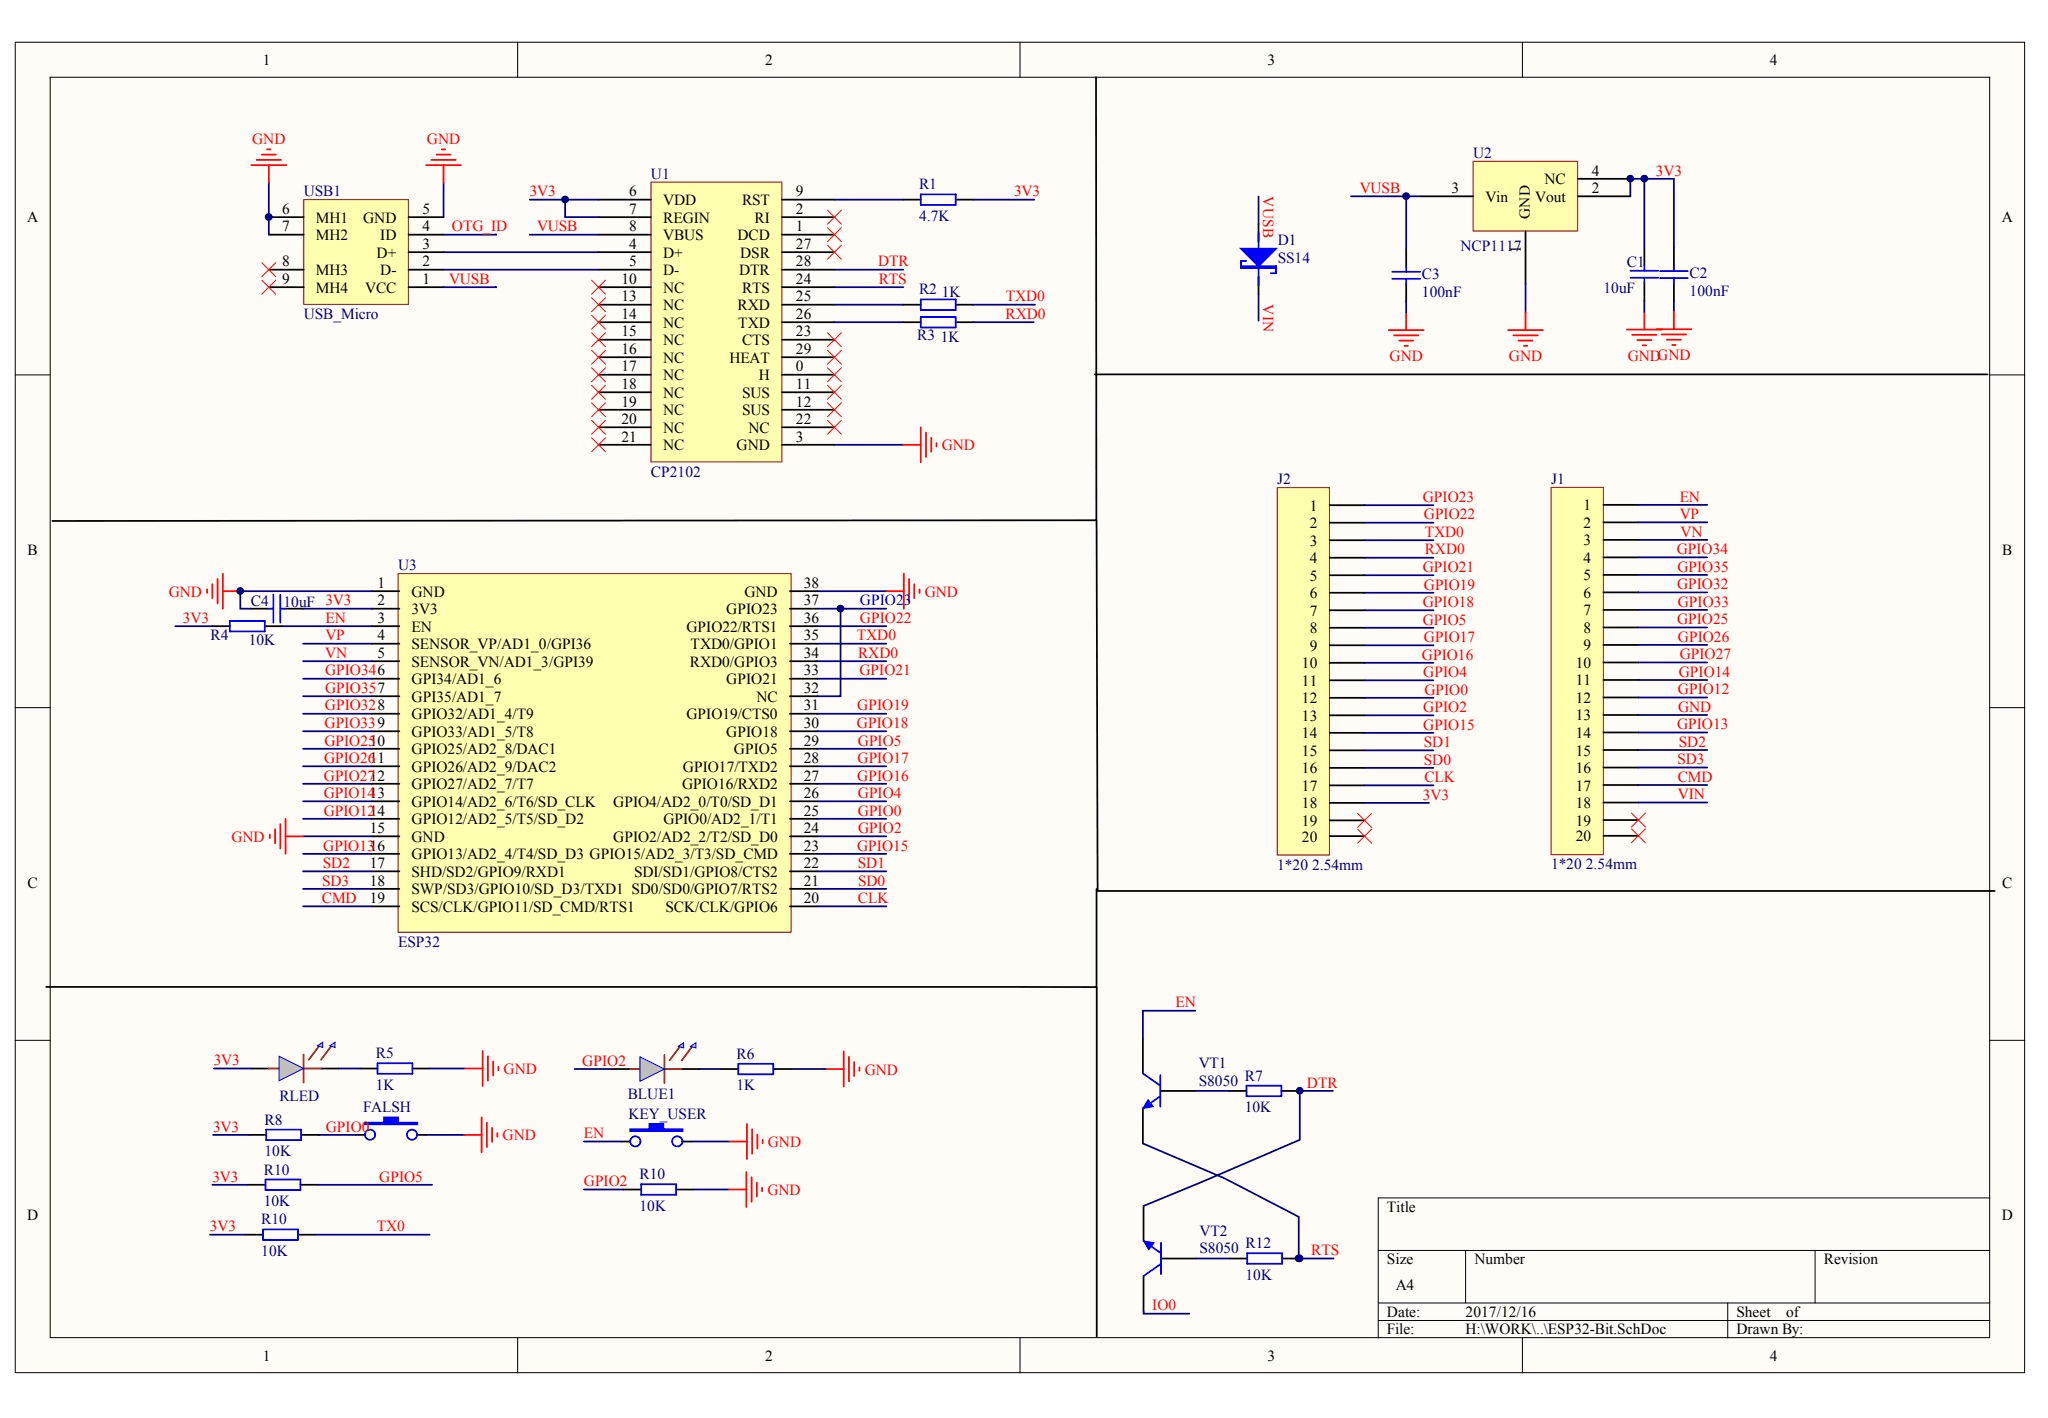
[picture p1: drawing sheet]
<svg xmlns="http://www.w3.org/2000/svg" width="289mm" height="200mm" viewBox="0 0 289 200" stroke-linecap="round" stroke-linejoin="round" font-family="sans-serif">
<g fill="#fffcf8" stroke="#000" stroke-width=".14">
<path d="M2.2 6h283.4v187.6h-283.4z"/>
<path d="M7.1 10.9h273.6v177.8h-273.6z"/>
</g>
<g fill="none" stroke="#000" stroke-width=".14">
<path d="M73 6v4.9M143.9 6v4.9M214.8 6v4.9M2.2 52.9h4.9M280.7 52.9h5M2.2 99.8h4.9M280.7 99.8h5M2.2 146.7h4.9M280.7 146.7h5M194.4 176.4h86.3M206.8 176.4v7.4M256.1 176.4v7.4"/>
<path d="M280.7 169h-86.3v19.7M73 188.7v5M143.9 188.7v5M194.4 183.8h86.3M194.4 186.3h86.3M214.8 188.7v5M243.7 183.8v4.9"/>
</g>
<path d="M42.9 28.2h14.7v14.7h-14.7z" fill="#ffffb0" stroke="#800000" stroke-width=".14"/>
<path d="M37.9 38h5M37.9 33.1h5M37.9 30.6h5M57.6 38h5M57.6 35.6h5M57.6 33.1h5M57.6 30.6h5M37.9 40.5h5M57.6 40.5h5" fill="none" stroke="#000" stroke-width=".25"/>
<path d="M91.8 25.7h18.5v39.5h-18.5z" fill="#ffffb0" stroke="#800000" stroke-width=".14"/>
<g fill="none" stroke="#000" stroke-width=".25">
<path d="M84.4 28.2h7.4M84.4 30.6h7.4M84.4 33.1h7.4M84.4 35.6h7.4M84.4 38h7.4M110.3 28.2h7.4M110.3 30.6h7.4M110.3 33.1h7.4M110.3 35.6h7.4M110.3 38h7.4M232 35v2.4M232 39.9v2.5"/>
<path d="M236.1 35v2.5M236.1 40v2.4M84.4 40.5h7.4M84.4 55.3h7.4M84.4 57.8h7.4M84.4 43h7.4M84.4 45.5h7.4M84.4 47.9h7.4M84.4 50.4h7.4M84.4 52.9h7.4M110.3 40.5h7.4M110.3 55.3h7.4"/>
<path d="M110.3 57.8h7.4M110.3 43h7.4M110.3 45.5h7.4M110.3 47.9h7.4M110.3 50.4h7.4M110.3 52.9h7.4M84.4 62.7h7.4M84.4 60.3h7.4M110.3 62.7h7.4M110.3 60.3h7.4"/>
</g>
<path d="M37.9 25.8v7.3M62.6 25.8v4.8" fill="none" stroke="#000080" stroke-width=".25"/>
<path d="M35.5 23.3h4.9M36.2 22.6h3.4M36.9 21.8h2M37.7 21.1h.5M37.9 23.3v2.5M60.1 23.3h4.9M60.8 22.6h3.5M61.6 21.8h2M62.3 21.1h.5M62.6 23.3v2.5" fill="none" stroke="#f00" stroke-width=".25"/>
<path d="M36.9 37.1l2 1.9M36.9 39.5l2 2M38.9 37.1l-2 1.9M38.9 39.5l-2 2" fill="none" stroke="#f00" stroke-width=".14"/>
<path d="M230 38.2h4M230 39.2h4M232 37.4v.8M232 39.2v.7M234.2 38.2h3.9M234.2 39.2h3.9M236.1 37.5v.7M236.1 39.2v.8" fill="none" stroke="#00f" stroke-width=".25"/>
<path d="M56.2 80.9h55.4v50.6h-55.4z" fill="#ffffb0" stroke="#800000" stroke-width=".14"/>
<g fill="none" stroke="#000" stroke-width=".25">
<path d="M52.5 83.4h3.8M52.5 85.9h3.8M52.5 88.3h3.8M52.5 90.8h3.8M52.5 93.3h3.8M52.5 95.7h3.8M52.5 98.2h3.8M111.4 83.4h3.9M111.4 85.9h3.9M111.4 88.3h3.9M111.4 90.8h3.9M111.4 93.3h3.9"/>
<path d="M111.4 95.7h3.9M111.4 98.2h3.9M52.5 100.7h3.8M52.5 103.2h3.8M52.5 105.6h3.8M52.5 108.1h3.8M52.5 110.6h3.8M52.5 113h3.8M52.5 115.5h3.8M52.5 118h3.8M111.4 100.7h3.9M111.4 103.2h3.9"/>
<path d="M111.4 105.6h3.9M111.4 108.1h3.9M111.4 110.6h3.9M111.4 113h3.9M111.4 115.5h3.9M111.4 118h3.9M52.5 120.4h3.8M52.5 122.9h3.8M52.5 125.4h3.8M52.5 127.9h3.8M111.4 120.4h3.9M111.4 122.9h3.9"/>
<path d="M111.4 125.4h3.9M111.4 127.9h3.9M35.4 150.7h2.5M45.3 150.7h2.5M50.8 150.7h2.5M58.2 150.7h2.5"/>
</g>
<path d="M53.3 150h4.9v1.5h-4.9z" fill="none" stroke="#00f" stroke-width=".25"/>
<path d="M37.9 150.7h1.5M42.8 148.8v3.9M42.8 150.7h2.5M45 147.5l-1.4 2M46.8 147.5l-1.5 2" fill="none" stroke="#800000" stroke-width=".25"/>
<g fill="#c0c0c0" stroke="#00f" stroke-width=".14">
<path d="M44.8 147.5l.7-.5v.8z"/>
<path d="M46.5 147.5l.8-.5v.8z"/>
<path d="M39.4 149l3.4 1.7-3.4 1.8z"/>
</g>
<path d="M30.2 150.7h5.2M47.8 150.7h3M60.7 150.7h4.9M97.5 161h5.4" fill="none" stroke="#000080" stroke-width=".25"/>
<path d="M86.3 150.8h2.5M96.2 150.8h2.5M101.7 150.8h2.5M109.1 150.8h2.5M87.7 161h1.2M96.3 161h1.2" fill="none" stroke="#000" stroke-width=".25"/>
<path d="M88.9 159.3h2.7v-.7h2v.7h2.7v.2h-7.4z" fill-rule="evenodd" fill="#00f" stroke="#00f" stroke-width=".25"/>
<g fill="none" stroke="#00f" stroke-width=".25">
<path d="M104.2 150.1h4.9v1.4h-4.9z"/>
<circle cx="89.6" cy="161" r=".72"/>
<circle cx="95.6" cy="161" r=".72"/>
</g>
<path d="M88.8 150.8h1.5M93.7 148.8v4M93.7 150.8h2.5M96 147.6l-1.5 2M97.7 147.6l-1.5 2" fill="none" stroke="#800000" stroke-width=".25"/>
<g fill="#c0c0c0" stroke="#00f" stroke-width=".14">
<path d="M95.7 147.6l.7-.5v.7z"/>
<path d="M97.4 147.6l.8-.5v.7z"/>
<path d="M90.3 149.1l3.4 1.7-3.4 1.7z"/>
</g>
<g fill="none" stroke="#000080" stroke-width=".25">
<path d="M62.6 38h21.8M62.6 35.6h21.8M70 33.1h-7.4M74.7 28.2h9.7M74.7 33.1h9.7M79.7 28.2v2.4h4.7M117.7 28.2h9.7M117.7 38h9.7M137.3 28.2h8.6M70 40.5h-7.4M117.7 40.5h9.7M117.7 43h9.7"/>
<path d="M117.7 45.5h9.7M137.3 43h8.7M137.3 45.5h8.5M236.1 42.4v1.6M117.7 62.7h9.7M24.7 88.3h5.3M39.8 88.3h12.7M42.8 85.9h9.7M42.8 90.8h9.7M42.8 93.3h9.7M42.8 95.7h9.7M42.8 98.2h9.7"/>
<path d="M52.5 83.4h-18.6v2.5h1.5M115.3 90.8h9.7M115.3 93.3h9.7M115.3 95.7h9.7M115.3 83.4h9.7M115.3 88.3h9.7M42.8 100.7h9.7M42.8 103.2h9.7M42.8 105.6h9.7M42.8 108.1h9.7M42.8 110.6h9.7M42.8 113h9.7"/>
<path d="M42.8 115.5h9.7M42.8 118h9.7M115.3 100.7h9.7M115.3 103.2h9.7M115.3 105.6h9.7M115.3 108.1h9.7M115.3 110.6h9.7M115.3 113h9.7M115.3 115.5h9.7M115.3 118h9.7M42.8 120.4h9.7M42.8 122.9h9.7"/>
<path d="M42.8 125.4h9.7M42.8 127.9h9.7M115.3 120.4h9.7M81.1 150.8h5.2M98.7 150.8h3M111.6 150.8h5M168.6 142.6h-7.4v3.9M168.6 153.9h4.8M183.2 153.9h4.9M183.4 153.9v6.9l-13.9 5.9-8.2 3.4M30.1 160.1h5M44.9 160.1h5.3"/>
<path d="M60.1 160.1h5.4M82.4 161h5.3M82.4 167.8h5.6M97.9 167.8h4.9M161.2 161.3l11.5 4.9 10.5 5.4v5.9M168.7 177.5h4.8M183.2 177.5h5M161.3 184.9v.4h6.5"/>
</g>
<g fill="none" stroke="#000" stroke-width=".25">
<path d="M127.4 28.2h2.5M134.8 28.2h2.5M127.4 43h2.5M127.4 45.5h2.5M134.8 43h2.5M134.8 45.5h2.5M30 88.3h2.4M35.4 85.9h2.4M37.4 88.3h2.4M40.3 85.9h2.5M161.2 146.5v4.9M161.2 156.4v4.9"/>
<path d="M163.7 153.9h4.9M173.4 153.9h2.5M180.8 153.9h2.4M35.1 160.1h2.5M42.5 160.1h2.4M50.2 160.1h1.3M58.9 160.1h1.2M88 167.8h2.5M95.4 167.8h2.5M161.3 170.1v5M161.3 180v4.9M163.8 177.5h4.9"/>
<path d="M173.5 177.5h2.4M180.9 177.5h2.4"/>
</g>
<path d="M51.5 158.4h2.7v-.8h2v.8h2.7v.2h-7.4z" fill-rule="evenodd" fill="#00f" stroke="#00f" stroke-width=".25"/>
<g fill="none" stroke="#00f" stroke-width=".25">
<path d="M129.9 27.4h4.9v1.5h-4.9zM129.9 42.2h4.9v1.5h-4.9zM129.9 44.7h4.9v1.5h-4.9zM32.4 87.6h5v1.5h-5zM37.8 85.9h.8M38.6 83.9v3.9M39.5 83.9v3.9M39.5 85.9h.8M37.6 159.3h4.9v1.5h-4.9zM161.2 151.4l2.5 1.7M163.7 154.6l-2.5 1.8M163.7 151.7v4.4"/>
<path d="M175.9 153.1h4.9v1.5h-4.9zM90.5 167.1h4.9v1.4h-4.9zM161.3 175.1l2.5 1.7M163.8 178.3l-2.5 1.7M163.8 175.3v4.4M175.9 176.8h5v1.5h-5z"/>
<circle cx="52.2" cy="160.1" r=".72"/>
<circle cx="58.1" cy="160.1" r=".72"/>
</g>
<g fill="#00f" stroke="#00f" stroke-width=".14">
<path d="M161.3 175.1l1.5 .2-.7 1z"/>
<path d="M162 155.1l.7 1-1.5 .3z"/>
</g>
<g fill="none" stroke="#f00" stroke-width=".14">
<path d="M83.5 39.5l1.9 2M85.4 39.5l-1.9 2M116.7 29.6l2 2M116.7 32.1l2 2M116.7 34.6l2 2M118.7 29.6l-2 2M118.7 32.1l-2 2M118.7 34.6l-2 2M83.5 42l1.9 2M83.5 44.5l1.9 1.9M83.5 46.9l1.9 2M83.5 49.4l1.9 2"/>
<path d="M83.5 51.9l1.9 2M83.5 54.3l1.9 2M83.5 56.8l1.9 2M83.5 59.3l1.9 2M85.4 42l-1.9 2M85.4 44.5l-1.9 1.9M85.4 46.9l-1.9 2M85.4 49.4l-1.9 2M85.4 51.9l-1.9 2M85.4 54.3l-1.9 2M85.4 56.8l-1.9 2M85.4 59.3l-1.9 2"/>
<path d="M116.7 46.9l2 2M116.7 49.4l2 2M116.7 51.9l2 2M116.7 54.3l2 2M116.7 56.8l2 2M116.7 59.3l2 2M118.7 46.9l-2 2M118.7 49.4l-2 2M118.7 51.9l-2 2M118.7 54.3l-2 2M118.7 56.8l-2 2M118.7 59.3l-2 2"/>
<path d="M83.5 61.8l1.9 1.9M85.4 61.8l-1.9 1.9"/>
</g>
<g fill="none" stroke="#f00" stroke-width=".25">
<path d="M127.4 62.7h2.5M129.9 60.3v4.9M130.6 61v3.5M131.4 61.8v1.9M132.1 62.5v.5M29.2 83.1v.5M30 82.4v2M30.7 81.7v3.4M31.4 80.9v5M31.4 83.4h2.5M125 83.4h2.5M127.5 80.9v5"/>
<path d="M128.2 81.7v3.4M129 82.4v2M129.7 83.1v.5"/>
</g>
<path d="M180.2 68.8h7.4v51.8h-7.4z" fill="#ffffb0" stroke="#800000" stroke-width=".14"/>
<g fill="none" stroke="#000" stroke-width=".25">
<path d="M187.6 71.3h4.9M187.6 73.7h4.9M187.6 76.2h4.9M187.6 78.7h4.9M187.6 81.1h4.9M187.6 83.6h4.9M187.6 86.1h4.9M187.6 88.6h4.9M187.6 91h4.9M187.6 93.5h4.9M187.6 96h4.9M187.6 98.4h4.9"/>
<path d="M187.6 100.9h4.9M187.6 103.4h4.9M187.6 105.8h4.9M187.6 108.3h4.9M187.6 110.8h4.9M187.6 113.3h4.9M187.6 115.7h4.9M187.6 117.9h4.9"/>
</g>
<g fill="none" stroke="#000080" stroke-width=".25">
<path d="M192.5 71.3h9.7M192.5 73.7h9.7M192.5 76.2h9.7M192.5 78.7h9.7M192.5 81.1h9.7M192.5 83.6h9.7M192.5 86.1h9.7M192.5 88.6h9.7M192.5 91h9.7M192.5 93.5h9.7M192.5 96h9.7M192.5 98.4h9.7"/>
<path d="M192.5 100.9h9.7M192.5 103.4h9.7M192.5 105.8h9.7M192.5 108.3h9.7M192.5 110.8h9.7"/>
</g>
<path d="M218.8 68.7h7.4v51.9h-7.4z" fill="#ffffb0" stroke="#800000" stroke-width=".14"/>
<g fill="none" stroke="#000" stroke-width=".25">
<path d="M226.2 71.2h4.9M226.2 73.7h4.9M226.2 76.2h4.9M226.2 78.6h4.9M226.2 81.1h4.9M226.2 83.6h4.9M226.2 86h4.9M226.2 88.5h4.9M226.2 91h4.9M226.2 93.4h4.9M226.2 95.9h4.9M226.2 98.4h4.9"/>
<path d="M226.2 100.9h4.9M226.2 103.3h4.9M226.2 105.8h4.9M226.2 108.3h4.9M226.2 110.7h4.9M226.2 113.2h4.9M226.2 115.7h4.9M226.2 117.9h4.9"/>
</g>
<g fill="none" stroke="#000080" stroke-width=".25">
<path d="M232 42.4v1.6M231.1 71.2h9.8M231.1 73.7h9.8M231.1 76.2h9.8M231.1 78.6h9.8M119.4 85.9h5.6M231.1 81.1h9.8M231.1 83.6h9.8M231.1 86h9.8M231.1 88.5h9.8M231.1 91h9.8M231.1 93.4h9.8"/>
<path d="M231.1 95.9h9.8M231.1 98.4h9.8M231.1 100.9h9.8M231.1 103.3h9.8M231.1 105.8h9.8M231.1 108.3h9.8M231.1 110.7h9.8M231.1 113.2h9.8M115.3 122.9h9.7M115.3 125.4h9.7M115.3 127.9h9.7"/>
</g>
<path d="M191.5 117l2 1.9M193.5 117l-2 1.9M230.2 116.9l1.9 2M232.1 116.9l-1.9 2" fill="none" stroke="#f00" stroke-width=".14"/>
<g fill="none" stroke="#f00" stroke-width=".25">
<path d="M195.9 46.6h4.9M196.7 47.3h3.4M197.4 48h2M198.1 48.8h.5M198.4 44.1v2.5M229.5 46.5h4.9M230.3 47.2h3.4M231 48h2M231.7 48.7h.5M232 44v2.5M233.7 46.4h4.9M234.4 47.2h3.5"/>
<path d="M235.2 47.9h1.9M235.9 48.7h.5M236.1 44v2.4M38.1 117.7v.5M38.8 117v2M39.5 116.2v3.5M40.3 115.5v4.9M40.3 118h2.5M65.6 150.7h2.5M67.9 157.6v5M68.1 148.3v4.9M68.7 158.4v3.4"/>
<path d="M68.8 149v3.5M69.4 159.1v2M69.6 149.7v2M70.2 159.8v.5M70.3 150.5v.5M105.4 158.6v4.9M106.1 159.3v3.5M116.6 150.8h2.4M119 148.3v5M119.8 149.1v3.4M120.5 149.8v2M121.2 150.6v.4"/>
<path d="M65.5 160.1h2.4M102.8 167.8h2.5M102.9 161h2.5M105.3 165.3v5M106 166.1v3.4M106.8 166.8v2M106.8 160v2M107.5 167.5v.5M107.6 160.8v.5"/>
</g>
<path d="M207.8 22.8h14.8v9.8h-14.8z" fill="#ffffb0" stroke="#800000" stroke-width=".14"/>
<g fill="none" stroke="#000" stroke-width=".25">
<path d="M154.6 10.9l.1 62.5-147.3 .1M177.6 31.6v2.5M177.6 39v2.5M198.4 35.1v2.5M200.4 27.7h7.4M215.2 32.6v7.4M222.6 27.7h7.4M222.6 25.2h7.4M154.5 52.8h125.9M198.4 40.1v2.4M154.7 73.5l.1 52.2h126.6M154.7 125.4v13.8h-148.2"/>
<path d="M154.7 139.3v49.3M34.6 174.2h2.5M35 167.1h2.5M42 174.2h2.5M42.4 167.1h2.4"/>
</g>
<g fill="none" stroke="#000080" stroke-width=".25">
<path d="M177.6 27.7v3.9M190.6 27.7h7.8M200.4 27.7h-2v7.4M230 27.7v-2.5h2v9.8M232 25.2h4.1v9.8M177.6 41.5v3.7M198.4 42.5v1.6M215.2 40v4.1M115.3 85.9h4.1M118.6 85.9v12.3h-3.3M192.5 113.3h9.1M29.6 174.2h5"/>
<path d="M30 167.1h5M44.5 174.2h16.1M44.8 167.1h16.2"/>
</g>
<path d="M175.8 36.8h-.7v1M177.6 32.9v7.4M180 37.5v1h-.7M196.4 38.3h4M196.4 39.3h4M198.4 37.6v.7M198.4 39.3v.8M37.1 173.4h4.9v1.5h-4.9zM37.5 166.4h4.9v1.5h-4.9z" fill="none" stroke="#00f" stroke-width=".25"/>
<path d="M212.8 46.6h4.9M213.5 47.3h3.4M214.2 48h2M215 48.8h.5M215.2 44.1v2.5" fill="none" stroke="#f00" stroke-width=".25"/>
<g fill="#00f" stroke="#00f" stroke-width=".25">
<path d="M175.1 35.1h4.9l-2.4 2.4z"/>
<path d="M175.1 37.5h4.9v.3h-4.9z" fill-rule="evenodd"/>
</g>
<path d="M191.5 114.7l2 2M193.5 114.7l-2 2M230.2 114.7l1.9 2M232.1 114.7l-1.9 2" fill="none" stroke="#f00" stroke-width=".14"/>
<g fill="#000080" stroke="#000080" stroke-width=".14">
<circle cx="33.9" cy="83.4" r=".48"/>
<circle cx="37.9" cy="30.6" r=".48"/>
<circle cx="79.7" cy="28.1" r=".48"/>
<circle cx="118.6" cy="85.8" r=".48"/>
<circle cx="183.2" cy="177.5" r=".48"/>
<circle cx="183.3" cy="177.5" r=".48"/>
<circle cx="183.4" cy="153.9" r=".48"/>
<circle cx="198.4" cy="27.7" r=".48"/>
<circle cx="230" cy="25.2" r=".48"/>
<circle cx="232" cy="25.2" r=".48"/>
</g>
<g font-size="2.2">
<text x="37.1" y="9.2">1</text>
<text x="107.9" y="9.2">2</text>
<text x="178.8" y="9.2">3</text>
<text x="249.7" y="9.2">4</text>
<text x="88.8" y="27.7">6</text>
<text x="93.6" y="28.9">VDD</text>
<text x="104.7" y="28.9">RST</text>
<text x="112.3" y="27.7">9</text>
<text x="204.8" y="27.2">3</text>
<text x="209.5" y="28.5">Vin</text>
<text x="216.6" y="28.5">Vout</text>
<text x="217.9" y="26">NC</text>
<text x="224.6" y="27.2">2</text>
<text x="224.6" y="24.8">4</text>
<text x="3.9" y="31.4">A</text>
<text x="39.8" y="30.2">6</text>
<text x="39.8" y="32.6">7</text>
<text x="44.6" y="31.4">MH1</text>
<text x="44.6" y="33.9">MH2</text>
<text x="51.2" y="31.4">GND</text>
<text x="53.6" y="33.9">ID</text>
<text x="59.6" y="35.1">3</text>
<text x="59.6" y="32.6">4</text>
<text x="59.6" y="30.2">5</text>
<text x="88.8" y="30.2">7</text>
<text x="88.8" y="32.6">8</text>
<text x="88.8" y="35.1">4</text>
<text x="93.6" y="31.4">REGIN</text>
<text x="93.6" y="33.9">VBUS</text>
<text x="104" y="33.9">DCD</text>
<text x="106.5" y="31.4">RI</text>
<text x="112.3" y="32.6">1</text>
<text x="112.3" y="30.2">2</text>
<text x="112.3" y="35.1">27</text>
<text x="282.4" y="31.4">A</text>
<text x="39.8" y="37.6">8</text>
<text x="39.8" y="40.1">9</text>
<text x="44.6" y="38.8">MH3</text>
<text x="44.6" y="41.3">MH4</text>
<text x="51.5" y="41.3">VCC</text>
<text x="53.1" y="36.3">D+</text>
<text x="53.6" y="38.8">D-</text>
<text x="59.6" y="40.1">1</text>
<text x="59.6" y="37.6">2</text>
<text x="87.7" y="40.1">10</text>
<text x="88.8" y="37.6">5</text>
<text x="93.6" y="36.3">D+</text>
<text x="93.6" y="38.8">D-</text>
<text x="93.6" y="41.3">NC</text>
<text x="104.3" y="38.8">DTR</text>
<text x="104.4" y="36.3">DSR</text>
<text x="104.7" y="41.3">RTS</text>
<text x="112.3" y="40.1">24</text>
<text x="112.3" y="37.6">28</text>
<text x="87.7" y="42.5">13</text>
<text x="87.7" y="45">14</text>
<text x="87.7" y="47.5">15</text>
<text x="93.6" y="43.8">NC</text>
<text x="93.6" y="46.2">NC</text>
<text x="104" y="43.8">RXD</text>
<text x="104.2" y="46.2">TXD</text>
<text x="112.3" y="47.5">23</text>
<text x="112.3" y="42.5">25</text>
<text x="112.3" y="45">26</text>
<text x="87.7" y="49.9">16</text>
<text x="87.7" y="52.4">17</text>
<text x="93.6" y="48.7">NC</text>
<text x="93.6" y="51.2">NC</text>
<text x="93.6" y="53.6">NC</text>
<text x="102.9" y="51.2">HEAT</text>
<text x="104.7" y="48.7">CTS</text>
<text x="107" y="53.6">H</text>
<text x="112.3" y="49.9">29</text>
<text x="112.3" y="52.4">0</text>
<text x="87.7" y="54.9">18</text>
<text x="87.7" y="57.3">19</text>
<text x="87.7" y="59.8">20</text>
<text x="93.6" y="56.1">NC</text>
<text x="93.6" y="58.6">NC</text>
<text x="104.7" y="56.1">SUS</text>
<text x="104.7" y="58.6">SUS</text>
<text x="112.3" y="54.9">11</text>
<text x="112.3" y="57.3">12</text>
<text x="112.3" y="59.8">22</text>
<text x="87.7" y="62.3">21</text>
<text x="93.6" y="61">NC</text>
<text x="93.6" y="63.5">NC</text>
<text x="103.9" y="63.5">GND</text>
<text x="105.6" y="61">NC</text>
<text x="112.3" y="62.3">3</text>
<text x="223.4" y="72">1</text>
<text x="184.8" y="72">1</text>
<text x="184.8" y="74.5">2</text>
<text x="184.8" y="77">3</text>
<text x="223.4" y="74.5">2</text>
<text x="223.4" y="76.9">3</text>
<text x="3.9" y="78.3">B</text>
<text x="53.3" y="82.9">1</text>
<text x="113.4" y="82.9">38</text>
<text x="184.8" y="79.5">4</text>
<text x="184.8" y="81.9">5</text>
<text x="223.4" y="79.4">4</text>
<text x="223.4" y="81.9">5</text>
<text x="282.5" y="78.3">B</text>
<text x="53.3" y="85.4">2</text>
<text x="53.3" y="87.9">3</text>
<text x="58.1" y="84.2">GND</text>
<text x="58.1" y="86.6">3V3</text>
<text x="58.1" y="89.1">EN</text>
<text x="96.8" y="89.1">GPIO22/RTS1</text>
<text x="102.5" y="86.6">GPIO23</text>
<text x="105" y="84.2">GND</text>
<text x="113.4" y="87.9">36</text>
<text x="113.4" y="85.4">37</text>
<text x="184.8" y="84.4">6</text>
<text x="184.8" y="86.9">7</text>
<text x="184.8" y="89.3">8</text>
<text x="223.4" y="84.3">6</text>
<text x="223.4" y="86.8">7</text>
<text x="223.4" y="89.3">8</text>
<text x="53.3" y="90.3">4</text>
<text x="53.3" y="92.8">5</text>
<text x="58.1" y="91.6">SENSOR_VP/AD1_0/GPI36</text>
<text x="58.1" y="94">SENSOR_VN/AD1_3/GPI39</text>
<text x="97.3" y="94">RXD0/GPIO3</text>
<text x="97.4" y="91.6">TXD0/GPIO1</text>
<text x="113.4" y="95.3">33</text>
<text x="113.4" y="92.8">34</text>
<text x="113.4" y="90.3">35</text>
<text x="183.7" y="94.3">10</text>
<text x="184.8" y="91.8">9</text>
<text x="222.3" y="94.2">10</text>
<text x="223.4" y="91.8">9</text>
<text x="58.1" y="96.5">GPI34/AD1_6</text>
<text x="58.1" y="99">GPI35/AD1_7</text>
<text x="58.1" y="101.5">GPIO32/AD1_4/T9</text>
<text x="96.8" y="101.5">GPIO19/CTS0</text>
<text x="102.5" y="96.5">GPIO21</text>
<text x="106.7" y="99">NC</text>
<text x="113.4" y="100.2">31</text>
<text x="113.4" y="97.8">32</text>
<text x="183.7" y="96.7">11</text>
<text x="183.7" y="99.2">12</text>
<text x="183.7" y="101.7">13</text>
<text x="222.3" y="96.7">11</text>
<text x="222.3" y="99.2">12</text>
<text x="222.3" y="101.6">13</text>
<text x="58.1" y="103.9">GPIO33/AD1_5/T8</text>
<text x="58.1" y="106.4">GPIO25/AD2_8/DAC1</text>
<text x="102.5" y="103.9">GPIO18</text>
<text x="103.5" y="106.4">GPIO5</text>
<text x="113.4" y="107.6">28</text>
<text x="113.4" y="105.2">29</text>
<text x="113.4" y="102.7">30</text>
<text x="183.7" y="104.2">14</text>
<text x="183.7" y="106.6">15</text>
<text x="222.3" y="104.1">14</text>
<text x="222.3" y="106.6">15</text>
<text x="58.1" y="108.9">GPIO26/AD2_9/DAC2</text>
<text x="58.1" y="111.3">GPIO27/AD2_7/T7</text>
<text x="58.1" y="113.8">GPIO14/AD2_6/T6/SD_CLK</text>
<text x="86.5" y="113.8">GPIO4/AD2_0/T0/SD_D1</text>
<text x="96.2" y="111.3">GPIO16/RXD2</text>
<text x="96.3" y="108.9">GPIO17/TXD2</text>
<text x="113.4" y="112.6">26</text>
<text x="113.4" y="110.1">27</text>
<text x="183.7" y="109.1">16</text>
<text x="183.7" y="111.6">17</text>
<text x="222.3" y="109">16</text>
<text x="222.3" y="111.5">17</text>
<text x="222.3" y="114">18</text>
<text x="52.2" y="117.5">15</text>
<text x="58.1" y="116.3">GPIO12/AD2_5/T5/SD_D2</text>
<text x="58.1" y="118.7">GND</text>
<text x="86.5" y="118.7">GPIO2/AD2_2/T2/SD_D0</text>
<text x="93.6" y="116.3">GPIO0/AD2_1/T1</text>
<text x="113.4" y="120">23</text>
<text x="113.4" y="117.5">24</text>
<text x="113.4" y="115">25</text>
<text x="183.7" y="114">18</text>
<text x="183.7" y="116.5">19</text>
<text x="183.7" y="118.7">20</text>
<text x="222.3" y="116.5">19</text>
<text x="222.3" y="118.7">20</text>
<text x="3.9" y="125.2">C</text>
<text x="52.2" y="122.5">17</text>
<text x="52.2" y="124.9">18</text>
<text x="58.1" y="121.2">GPIO13/AD2_4/T4/SD_D3 GPIO15/AD2_3/T3/SD_CMD</text>
<text x="58.1" y="123.7">SHD/SD2/GPIO9/RXD1</text>
<text x="89.5" y="123.7">SDI/SD1/GPIO8/CTS2</text>
<text x="113.4" y="124.9">21</text>
<text x="113.4" y="122.5">22</text>
<text x="282.5" y="125.2">C</text>
<text x="52.2" y="127.4">19</text>
<text x="58.1" y="126.2">SWP/SD3/GPIO10/SD_D3/TXD1 SD0/SD0/GPIO7/RTS2</text>
<text x="58.1" y="128.6">SCS/CLK/GPIO11/SD_CMD/RTS1</text>
<text x="93.9" y="128.6">SCK/CLK/GPIO6</text>
<text x="113.4" y="127.4">20</text>
<text x="3.9" y="172.2">D</text>
<text x="195.7" y="170.9">Title</text>
<text x="282.4" y="172.2">D</text>
<text x="195.7" y="178.3">Size</text>
<text x="208" y="178.3">Number</text>
<text x="257.3" y="178.3">Revision</text>
<text x="195.7" y="185.7">Date:</text>
<text x="196.9" y="182">A4</text>
<text x="206.8" y="185.7">2017/12/16</text>
<text x="245" y="185.7">Sheet</text>
<text x="252" y="185.7">of</text>
<text x="37.1" y="192">1</text>
<text x="107.9" y="192">2</text>
<text x="178.8" y="192">3</text>
<text x="195.7" y="188.2">File:</text>
<text x="206.8" y="188.2">H:\WORK\..\ESP32-Bit.SchDoc</text>
<text x="245" y="188.2">Drawn By:</text>
<text x="249.7" y="192">4</text>
</g>
<g font-size="2.2" fill="#f00">
<text x="35.6" y="20.4">GND</text>
<text x="60.2" y="20.4">GND</text>
<text x="74.7" y="27.7">3V3</text>
<text x="143.1" y="27.7">3V3</text>
<text x="191.8" y="27.2">VUSB</text>
<text x="233.6" y="24.8">3V3</text>
<text x="63.8" y="32.6">OTG_ID</text>
<text x="75.8" y="32.6">VUSB</text>
<text x="63.4" y="40.1">VUSB</text>
<text x="123.9" y="37.6">DTR</text>
<text x="124" y="40.1">RTS</text>
<text x="141.9" y="45">RXD0</text>
<text x="141.9" y="42.5">TXD0</text>
<text x="196" y="51">GND</text>
<text x="212.9" y="51">GND</text>
<text x="229.6" y="50.9">GNDGND</text>
<text x="132.9" y="63.5">GND</text>
<text x="200.7" y="70.8">GPIO23</text>
<text x="237" y="70.8">EN</text>
<text x="200.9" y="73.3">GPIO22</text>
<text x="201" y="75.7">TXD0</text>
<text x="237" y="73.2">VP</text>
<text x="237.1" y="75.7">VN</text>
<text x="200.7" y="80.7">GPIO21</text>
<text x="200.9" y="83.2">GPIO19</text>
<text x="201" y="78.2">RXD0</text>
<text x="236.5" y="78.2">GPIO34</text>
<text x="236.6" y="83.1">GPIO32</text>
<text x="236.6" y="80.6">GPIO35</text>
<text x="23.8" y="84.2">GND</text>
<text x="25.8" y="87.9">3V3</text>
<text x="45.9" y="87.9">EN</text>
<text x="121.3" y="87.9">GPIO22</text>
<text x="130.5" y="84.2">GND</text>
<text x="200.7" y="88.1">GPIO5</text>
<text x="200.7" y="85.6">GPIO18</text>
<text x="236.6" y="88">GPIO25</text>
<text x="236.7" y="85.6">GPIO33</text>
<text x="45.9" y="95.3">GPIO346</text>
<text x="45.9" y="92.8">VN</text>
<text x="45.9" y="90.3">VP</text>
<text x="120.9" y="90.3">TXD0</text>
<text x="121" y="92.8">RXD0</text>
<text x="121.2" y="95.3">GPIO21</text>
<text x="200.6" y="93">GPIO16</text>
<text x="200.8" y="95.5">GPIO4</text>
<text x="200.9" y="90.6">GPIO17</text>
<text x="236.7" y="90.5">GPIO26</text>
<text x="236.8" y="95.5">GPIO14</text>
<text x="237" y="93">GPIO27</text>
<text x="45.8" y="100.2">GPIO328</text>
<text x="45.9" y="97.8">GPIO357</text>
<text x="120.9" y="100.2">GPIO19</text>
<text x="200.8" y="100.4">GPIO2</text>
<text x="200.9" y="98">GPIO0</text>
<text x="236.7" y="97.9">GPIO12</text>
<text x="236.7" y="100.4">GND</text>
<text x="45.7" y="107.6">GPIO2611</text>
<text x="45.8" y="105.2">GPIO2510</text>
<text x="45.8" y="102.7">GPIO339</text>
<text x="120.9" y="102.7">GPIO18</text>
<text x="121" y="107.6">GPIO17</text>
<text x="121" y="105.2">GPIO5</text>
<text x="200.8" y="102.9">GPIO15</text>
<text x="200.9" y="105.4">SD1</text>
<text x="200.9" y="107.9">SD0</text>
<text x="236.6" y="102.9">GPIO13</text>
<text x="236.6" y="107.8">SD3</text>
<text x="236.8" y="105.3">SD2</text>
<text x="45.7" y="112.6">GPIO1413</text>
<text x="45.7" y="110.1">GPIO2712</text>
<text x="120.9" y="110.1">GPIO16</text>
<text x="121" y="112.6">GPIO4</text>
<text x="200.7" y="112.8">3V3</text>
<text x="200.9" y="110.3">CLK</text>
<text x="236.7" y="110.3">CMD</text>
<text x="236.7" y="112.7">VIN</text>
<text x="32.6" y="118.7">GND</text>
<text x="45.6" y="120">GPIO1316</text>
<text x="45.7" y="115">GPIO1214</text>
<text x="120.9" y="120">GPIO15</text>
<text x="121" y="115">GPIO0</text>
<text x="121" y="117.5">GPIO2</text>
<text x="45.4" y="124.9">SD3</text>
<text x="45.5" y="122.5">SD2</text>
<text x="121" y="122.5">SD1</text>
<text x="121" y="124.9">SD0</text>
<text x="45.4" y="127.4">CMD</text>
<text x="121" y="127.4">CLK</text>
<text x="165.8" y="142.1">EN</text>
<text x="30.2" y="150.3">3V3</text>
<text x="71.1" y="151.5">GND</text>
<text x="82.1" y="150.3">GPIO2</text>
<text x="122" y="151.6">GND</text>
<text x="184.4" y="153.4">DTR</text>
<text x="30.1" y="159.6">3V3</text>
<text x="46" y="159.6">GPIO0</text>
<text x="70.9" y="160.9">GND</text>
<text x="82.4" y="160.6">EN</text>
<text x="108.3" y="161.8">GND</text>
<text x="30" y="166.7">3V3</text>
<text x="53.5" y="166.7">GPIO5</text>
<text x="82.4" y="167.3">GPIO2</text>
<text x="29.6" y="173.7">3V3</text>
<text x="53.2" y="173.7">TX0</text>
<text x="108.3" y="168.6">GND</text>
<text x="185" y="177.1">RTS</text>
<text x="162.6" y="184.8">IO0</text>
</g>
<g font-size="2.2" fill="#000080">
<text x="207.8" y="22.3">U2</text>
<text x="42.9" y="27.7">USB1</text>
<text x="91.8" y="25.2">U1</text>
<text x="129.7" y="26.7">R1</text>
<text x="129.7" y="31.2">4.7K</text>
<text x="180.3" y="34.6">D1</text>
<text x="206" y="35.5">NCP1117</text>
<text x="129.7" y="41.5">R2</text>
<text x="132.9" y="41.8">1K</text>
<text x="180.3" y="37.1">SS14</text>
<text x="200.6" y="39.4">C3</text>
<text x="200.6" y="41.8">100nF</text>
<text x="226.2" y="41.3">10uF</text>
<text x="229.5" y="37.7">C1</text>
<text x="238.4" y="39.3">C2</text>
<text x="238.4" y="41.7">100nF</text>
<text x="42.9" y="45">USB_Micro</text>
<text x="129.4" y="48">R3</text>
<text x="132.7" y="48.3">1K</text>
<text x="91.8" y="67.2">CP2102</text>
<text x="180.2" y="68.3">J2</text>
<text x="218.8" y="68.3">J1</text>
<text x="56.2" y="80.5">U3</text>
<text x="35.4" y="85.5">C4</text>
<text x="40" y="85.7">10uF 3V3</text>
<text x="29.7" y="90.3">R4</text>
<text x="35.1" y="91">10K</text>
<text x="180.2" y="122.7">1*20 2.54mm</text>
<text x="218.8" y="122.6">1*20 2.54mm</text>
<text x="56.2" y="133.6">ESP32</text>
<text x="53" y="149.3">R5</text>
<text x="103.9" y="149.4">R6</text>
<text x="39.4" y="155.3">RLED</text>
<text x="53" y="153.7">1K</text>
<text x="88.6" y="155">BLUE1</text>
<text x="103.9" y="153.8">1K</text>
<text x="169.1" y="150.7">VT1</text>
<text x="169.1" y="153.2">S8050</text>
<text x="175.6" y="152.4">R7</text>
<text x="37.3" y="158.6">R8</text>
<text x="51.2" y="156.9">FALSH</text>
<text x="88.7" y="157.9">KEY_USER</text>
<text x="175.6" y="156.9">10K</text>
<text x="37.2" y="165.7">R10</text>
<text x="37.3" y="163.1">10K</text>
<text x="90.2" y="166.3">R10</text>
<text x="36.9" y="172.7">R10</text>
<text x="37.2" y="170.1">10K</text>
<text x="90.2" y="170.8">10K</text>
<text x="36.9" y="177.2">10K</text>
<text x="169.2" y="174.4">VT2</text>
<text x="169.2" y="176.8">S8050</text>
<text x="175.7" y="176.1">R12</text>
<text x="175.7" y="180.5">10K</text>
</g>
<text font-size="2.2" fill="#00f" x="121.3" y="85.4">GPIO23</text>
<g font-size="2.1" fill="#f00">
<text x="178.2" y="27.7" transform="rotate(90 178.2 27.7)">VUSB</text>
<text x="178.2" y="42.9" transform="rotate(90 178.2 42.9)">VIN</text>
</g>
<g font-size="2.1">
<text x="214.6" y="35.7" transform="rotate(-90 214.6 35.7)">1</text>
<text x="215.8" y="30.9" transform="rotate(-90 215.8 30.9)">GND</text>
</g>
</svg>
